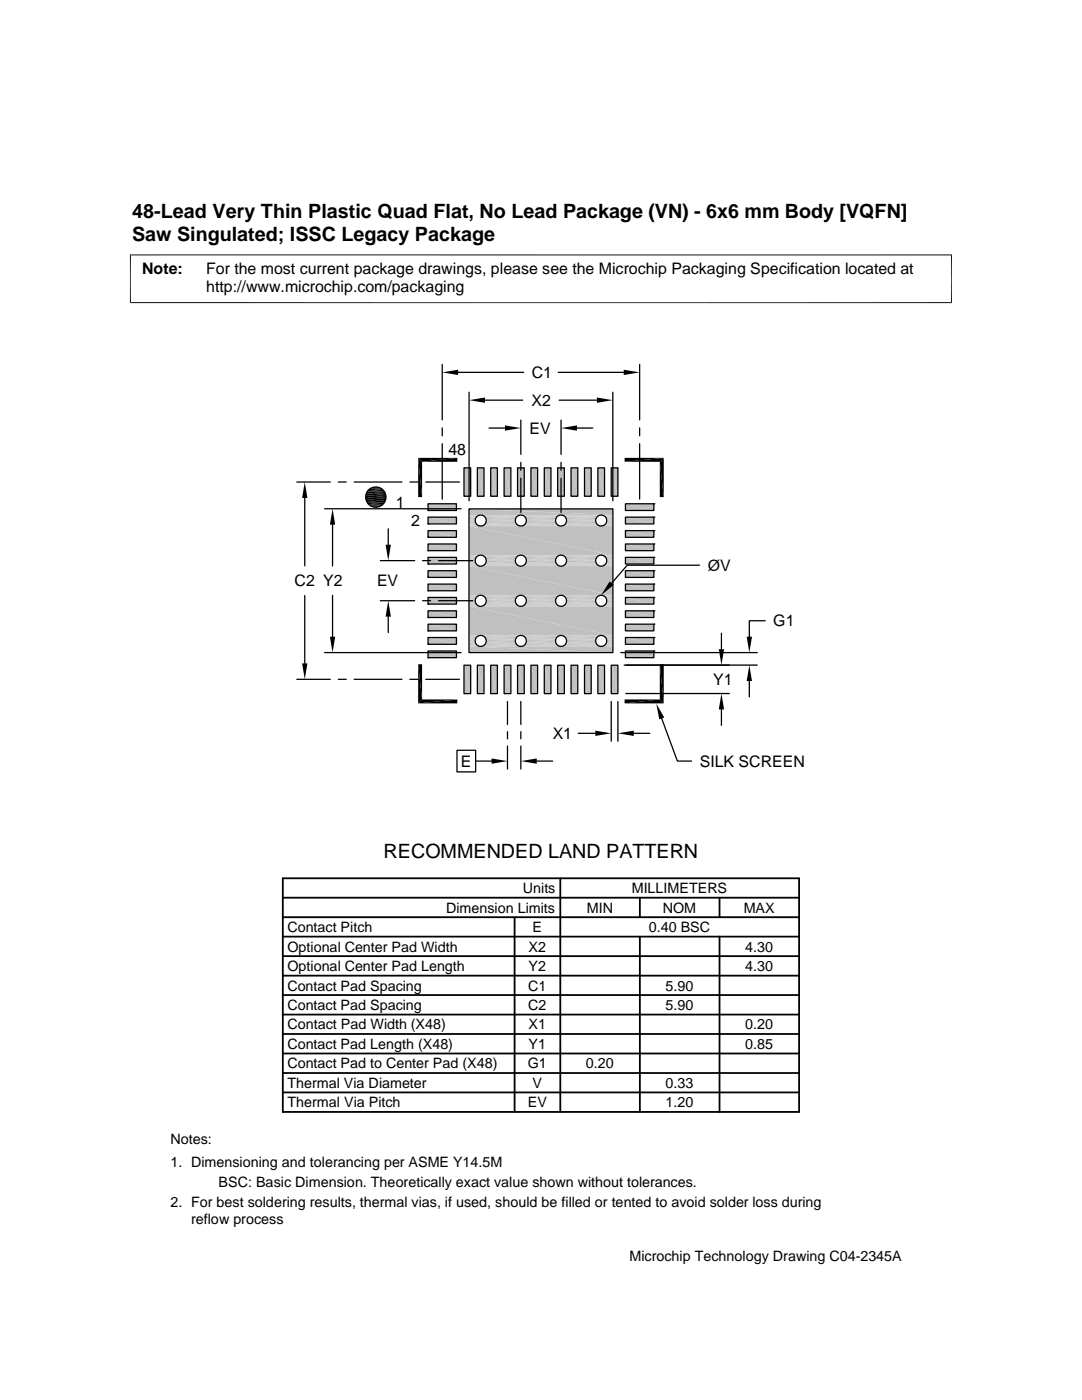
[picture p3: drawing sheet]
<svg xmlns="http://www.w3.org/2000/svg" width="216mm" height="279mm" viewBox="0 0 216 279" stroke-linecap="round" stroke-linejoin="round" font-family="sans-serif">
<g fill="#c0c0c0">
<path d="M122 93.4l1.3 5.6h-1.3z"/>
<path d="M122 93.4h1.3v5.6z"/>
<path d="M119.3 93.4l1.3 5.6h-1.3z"/>
<path d="M119.3 93.4h1.3v5.6z"/>
<path d="M116.6 93.4l1.4 5.6h-1.4z"/>
<path d="M116.6 93.4h1.4v5.6z"/>
<path d="M113.9 93.4l1.4 5.6h-1.4z"/>
<path d="M113.9 93.4h1.4v5.6z"/>
<path d="M111.3 93.4l1.3 5.6h-1.3z"/>
<path d="M111.3 93.4h1.3v5.6z"/>
<path d="M108.6 93.4l1.3 5.6h-1.3z"/>
<path d="M108.6 93.4h1.3v5.6z"/>
<path d="M105.9 93.4l1.4 5.6h-1.4z"/>
<path d="M105.9 93.4h1.4v5.6z"/>
<path d="M103.3 93.4l1.3 5.6h-1.3z"/>
<path d="M103.3 93.4h1.3v5.6z"/>
<path d="M100.6 93.4l1.3 5.6h-1.3z"/>
<path d="M100.6 93.4h1.3v5.6z"/>
<path d="M97.9 93.4l1.4 5.6h-1.4z"/>
<path d="M97.9 93.4h1.4v5.6z"/>
<path d="M95.2 93.4l1.4 5.6h-1.4z"/>
<path d="M95.2 93.4h1.4v5.6z"/>
<path d="M92.6 93.4l1.3 5.6h-1.3z"/>
<path d="M92.6 93.4h1.3v5.6z"/>
<path d="M124.8 100.5l5.7 1.4h-5.7z"/>
<path d="M124.8 100.5h5.7v1.4z"/>
<path d="M85.4 100.5l5.7 1.4h-5.7z"/>
<path d="M85.4 100.5h5.7v1.4z"/>
<path d="M124.8 103.2l5.7 1.4h-5.7z"/>
<path d="M124.8 103.2h5.7v1.4z"/>
<path d="M85.4 103.2l5.7 1.4h-5.7z"/>
<path d="M85.4 103.2h5.7v1.4z"/>
<path d="M124.8 105.9l5.7 1.3h-5.7z"/>
<path d="M124.8 105.9h5.7v1.3z"/>
<path d="M85.4 105.9l5.7 1.3h-5.7z"/>
<path d="M85.4 105.9h5.7v1.3z"/>
<path d="M124.8 108.6l5.7 1.3h-5.7z"/>
<path d="M124.8 108.6h5.7v1.3z"/>
<path d="M85.4 108.6l5.7 1.3h-5.7z"/>
<path d="M85.4 108.6h5.7v1.3z"/>
<path d="M124.8 111.2l5.7 1.4h-5.7z"/>
<path d="M124.8 111.2h5.7v1.4z"/>
<path d="M85.4 111.2l5.7 1.4h-5.7z"/>
<path d="M85.4 111.2h5.7v1.4z"/>
<path d="M124.8 113.9l5.7 1.3h-5.7z"/>
<path d="M124.8 113.9h5.7v1.3z"/>
<path d="M85.4 113.9l5.7 1.3h-5.7z"/>
<path d="M85.4 113.9h5.7v1.3z"/>
<path d="M124.8 116.6l5.7 1.3h-5.7z"/>
<path d="M124.8 116.6h5.7v1.3z"/>
<path d="M85.4 116.6l5.7 1.3h-5.7z"/>
<path d="M85.4 116.6h5.7v1.3z"/>
<path d="M124.8 119.2l5.7 1.4h-5.7z"/>
<path d="M124.8 119.2h5.7v1.4z"/>
<path d="M85.4 119.2l5.7 1.4h-5.7z"/>
<path d="M85.4 119.2h5.7v1.4z"/>
<path d="M124.8 121.9l5.7 1.3h-5.7z"/>
<path d="M124.8 121.9h5.7v1.3z"/>
<path d="M85.4 121.9l5.7 1.3h-5.7z"/>
<path d="M85.4 121.9h5.7v1.3z"/>
<path d="M124.8 124.6l5.7 1.3h-5.7z"/>
<path d="M124.8 124.6h5.7v1.3z"/>
<path d="M85.4 124.6l5.7 1.3h-5.7z"/>
<path d="M85.4 124.6h5.7v1.3z"/>
<path d="M124.8 127.2l5.7 1.4h-5.7z"/>
<path d="M124.8 127.2h5.7v1.4z"/>
<path d="M85.4 127.2l5.7 1.4h-5.7z"/>
<path d="M85.4 127.2h5.7v1.4z"/>
<path d="M124.8 129.9l5.7 1.4h-5.7z"/>
<path d="M124.8 129.9h5.7v1.4z"/>
<path d="M85.4 129.9l5.7 1.4h-5.7z"/>
<path d="M85.4 129.9h5.7v1.4z"/>
<path d="M122 132.8l1.3 5.6h-1.3z"/>
<path d="M122 132.8h1.3v5.6z"/>
<path d="M119.3 132.8l1.3 5.6h-1.3z"/>
<path d="M119.3 132.8h1.3v5.6z"/>
<path d="M116.6 132.8l1.4 5.6h-1.4z"/>
<path d="M116.6 132.8h1.4v5.6z"/>
<path d="M113.9 132.8l1.4 5.6h-1.4z"/>
<path d="M113.9 132.8h1.4v5.6z"/>
<path d="M111.3 132.8l1.3 5.6h-1.3z"/>
<path d="M111.3 132.8h1.3v5.6z"/>
<path d="M108.6 132.8l1.3 5.6h-1.3z"/>
<path d="M108.6 132.8h1.3v5.6z"/>
<path d="M105.9 132.8l1.4 5.6h-1.4z"/>
<path d="M105.9 132.8h1.4v5.6z"/>
<path d="M103.3 132.8l1.3 5.6h-1.3z"/>
<path d="M103.3 132.8h1.3v5.6z"/>
<path d="M100.6 132.8l1.3 5.6h-1.3z"/>
<path d="M100.6 132.8h1.3v5.6z"/>
<path d="M97.9 132.8l1.4 5.6h-1.4z"/>
<path d="M97.9 132.8h1.4v5.6z"/>
<path d="M95.2 132.8l1.4 5.6h-1.4z"/>
<path d="M95.2 132.8h1.4v5.6z"/>
<path d="M92.6 132.8l1.3 5.6h-1.3z"/>
<path d="M92.6 132.8h1.3v5.6z"/>
<path d="M93.6 101.6l28.7 1.2h-28.7z"/>
<path d="M93.6 101.6h28.7v1.2z"/>
</g>
<path d="M93.6 102.8h28.7M96.2 102.9h7.5M104.2 102.9h7.5M112.2 102.9h7.5M120.2 102.9h2.1" fill="none" stroke="#c0c0c0" stroke-width=".2"/>
<path d="M93.6 102.8l1.8 .1h-1.8z" fill="#c0c0c0"/>
<path d="M93.6 102.9h2" fill="none" stroke="#c0c0c0" stroke-width=".2"/>
<g fill="#c0c0c0">
<path d="M120.5 102.9l1.8 .2h-1.6z"/>
<path d="M120.5 102.9h1.8v.2z"/>
</g>
<path d="M96.5 103h6.9M104.5 103h6.9M112.5 103h6.9" fill="none" stroke="#c0c0c0" stroke-width=".2"/>
<g fill="#c0c0c0">
<path d="M93.6 102.9l1.5 .2h-1.5z"/>
<path d="M93.6 102.9h1.8l-.3 .2z"/>
<path d="M120.7 103.1l1.6 .2h-1.4z"/>
<path d="M120.7 103.1h1.6v.2z"/>
</g>
<path d="M96.7 103.2h6.4M104.7 103.2h6.5M112.7 103.2h6.5" fill="none" stroke="#c0c0c0" stroke-width=".23"/>
<g fill="#c0c0c0">
<path d="M93.6 103.1l1.4 .2h-1.4z"/>
<path d="M93.6 103.1h1.5l-.1 .2z"/>
<path d="M120.9 103.3l1.4 .3h-1.3z"/>
<path d="M120.9 103.3h1.4v.3z"/>
</g>
<path d="M96.9 103.5h6.1M104.9 103.5h6.1M112.9 103.5h6.1" fill="none" stroke="#c0c0c0" stroke-width=".28"/>
<g fill="#c0c0c0">
<path d="M93.6 103.3l1.2 .3h-1.2z"/>
<path d="M93.6 103.3h1.4l-.2 .3z"/>
<path d="M121 103.6l1.3 .3h-1.2z"/>
<path d="M121 103.6h1.3v.3z"/>
</g>
<path d="M97 103.7h5.9M105 103.7h5.9M113 103.7h5.9" fill="none" stroke="#c0c0c0" stroke-width=".28"/>
<g fill="#c0c0c0">
<path d="M93.6 103.6l1.2 .3h-1.2z"/>
<path d="M93.6 103.6h1.2v.3z"/>
<path d="M121.1 103.9l1.2 .3h-1.3z"/>
<path d="M121.1 103.9h1.2v.3z"/>
</g>
<path d="M97 104h5.9M105 104h5.9M113 104h5.9" fill="none" stroke="#c0c0c0" stroke-width=".28"/>
<g fill="#c0c0c0">
<path d="M93.6 103.9l1.2 .3h-1.2z"/>
<path d="M93.6 103.9h1.2v.3z"/>
<path d="M121 104.2l1.3 .2h-1.4z"/>
<path d="M121 104.2h1.3v.2z"/>
</g>
<path d="M96.9 104.3h6.1M104.9 104.3h6.1M112.9 104.3h6.1" fill="none" stroke="#c0c0c0" stroke-width=".28"/>
<g fill="#c0c0c0">
<path d="M93.6 104.2l1.4 .2h-1.4z"/>
<path d="M93.6 104.2h1.2l.2 .2z"/>
<path d="M120.9 104.4l1.4 .3h-1.6z"/>
<path d="M120.9 104.4h1.4v.3z"/>
</g>
<path d="M96.7 104.6h6.4M104.7 104.6h6.5M112.7 104.6h6.5" fill="none" stroke="#c0c0c0" stroke-width=".23"/>
<g fill="#c0c0c0">
<path d="M93.6 104.4l1.5 .3h-1.5z"/>
<path d="M93.6 104.4h1.4l.1 .3z"/>
<path d="M120.5 104.8l.2-.1 1.6 .1z"/>
<path d="M120.7 104.7h1.6v.1z"/>
</g>
<path d="M96.5 104.8h6.9M104.5 104.8h6.9M112.5 104.8h6.9" fill="none" stroke="#c0c0c0" stroke-width=".2"/>
<g fill="#c0c0c0">
<path d="M93.6 104.7l1.8 .1h-1.8z"/>
<path d="M93.6 104.7h1.5l.3 .1z"/>
</g>
<path d="M120.2 104.9h2.1" fill="none" stroke="#c0c0c0" stroke-width=".2"/>
<path d="M120.5 104.8h1.8v.1z" fill="#c0c0c0"/>
<path d="M93.6 104.9h2M93.6 105h28.7M96.2 104.9h7.5M104.2 104.9h7.5M112.2 104.9h7.5" fill="none" stroke="#c0c0c0" stroke-width=".2"/>
<g fill="#c0c0c0">
<path d="M93.6 105l28.7 5.8h-28.7z"/>
<path d="M93.6 105h28.7v5.8z"/>
</g>
<path d="M93.6 110.8h28.7M96.2 110.9h7.5M104.2 110.9h7.5M112.2 110.9h7.5M120.2 110.9h2.1" fill="none" stroke="#c0c0c0" stroke-width=".2"/>
<path d="M93.6 110.8l1.8 .1h-1.8z" fill="#c0c0c0"/>
<path d="M93.6 110.9h2" fill="none" stroke="#c0c0c0" stroke-width=".2"/>
<g fill="#c0c0c0">
<path d="M120.5 110.9l1.8 .2h-1.6z"/>
<path d="M120.5 110.9h1.8v.2z"/>
</g>
<path d="M96.5 111h6.9M104.5 111h6.9M112.5 111h6.9" fill="none" stroke="#c0c0c0" stroke-width=".2"/>
<g fill="#c0c0c0">
<path d="M93.6 110.9l1.5 .2h-1.5z"/>
<path d="M93.6 110.9h1.8l-.3 .2z"/>
<path d="M120.7 111.1l1.6 .2h-1.4z"/>
<path d="M120.7 111.1h1.6v.2z"/>
</g>
<path d="M96.7 111.2h6.4M104.7 111.2h6.5M112.7 111.2h6.5" fill="none" stroke="#c0c0c0" stroke-width=".21"/>
<g fill="#c0c0c0">
<path d="M93.6 111.1l1.4 .2h-1.4z"/>
<path d="M93.6 111.1h1.5l-.1 .2z"/>
<path d="M120.9 111.3l1.4 .3h-1.3z"/>
<path d="M120.9 111.3h1.4v.3z"/>
</g>
<path d="M96.9 111.5h6.1M104.9 111.5h6.1M112.9 111.5h6.1" fill="none" stroke="#c0c0c0" stroke-width=".28"/>
<g fill="#c0c0c0">
<path d="M93.6 111.3l1.2 .3h-1.2z"/>
<path d="M93.6 111.3h1.4l-.2 .3z"/>
<path d="M121 111.6l1.3 .3h-1.2z"/>
<path d="M121 111.6h1.3v.3z"/>
</g>
<path d="M97 111.7h5.9M105 111.7h5.9M113 111.7h5.9" fill="none" stroke="#c0c0c0" stroke-width=".28"/>
<g fill="#c0c0c0">
<path d="M93.6 111.6l1.2 .3h-1.2z"/>
<path d="M93.6 111.6h1.2v.3z"/>
<path d="M121.1 111.9l1.2 .3h-1.3z"/>
<path d="M121.1 111.9h1.2v.3z"/>
</g>
<path d="M97 112h5.9M105 112h5.9M113 112h5.9" fill="none" stroke="#c0c0c0" stroke-width=".3"/>
<g fill="#c0c0c0">
<path d="M93.6 111.9l1.2 .3h-1.2z"/>
<path d="M93.6 111.9h1.2v.3z"/>
<path d="M121 112.2l1.3 .2h-1.4z"/>
<path d="M121 112.2h1.3v.2z"/>
</g>
<path d="M96.9 112.3h6.1M104.9 112.3h6.1M112.9 112.3h6.1" fill="none" stroke="#c0c0c0" stroke-width=".25"/>
<g fill="#c0c0c0">
<path d="M93.6 112.2l1.4 .2h-1.4z"/>
<path d="M93.6 112.2h1.2l.2 .2z"/>
<path d="M120.9 112.4l1.4 .3h-1.6z"/>
<path d="M120.9 112.4h1.4v.3z"/>
</g>
<path d="M96.7 112.6h6.4M104.7 112.6h6.5M112.7 112.6h6.5" fill="none" stroke="#c0c0c0" stroke-width=".23"/>
<g fill="#c0c0c0">
<path d="M93.6 112.4l1.5 .3h-1.5z"/>
<path d="M93.6 112.4h1.4l.1 .3z"/>
<path d="M120.5 112.8l.2-.1 1.6 .1z"/>
<path d="M120.7 112.7h1.6v.1z"/>
</g>
<path d="M96.5 112.8h6.9M104.5 112.8h6.9M112.5 112.8h6.9" fill="none" stroke="#c0c0c0" stroke-width=".2"/>
<g fill="#c0c0c0">
<path d="M93.6 112.7l1.8 .1h-1.8z"/>
<path d="M93.6 112.7h1.5l.3 .1z"/>
</g>
<path d="M120.2 112.9h2.1" fill="none" stroke="#c0c0c0" stroke-width=".2"/>
<path d="M120.5 112.8h1.8v.2z" fill="#c0c0c0"/>
<path d="M93.6 112.9h2M93.6 113h28.7M96.2 112.9h7.5M104.2 112.9h7.5M112.2 112.9h7.5" fill="none" stroke="#c0c0c0" stroke-width=".2"/>
<g fill="#c0c0c0">
<path d="M93.6 113l28.7 5.8h-28.7z"/>
<path d="M93.6 113h28.7v5.8z"/>
</g>
<path d="M93.6 118.8h28.7M96.2 118.9h7.5M104.2 118.9h7.5M112.2 118.9h7.5M120.2 118.9h2.1" fill="none" stroke="#c0c0c0" stroke-width=".2"/>
<path d="M93.6 118.8l1.8 .2h-1.8z" fill="#c0c0c0"/>
<path d="M93.6 118.9h2" fill="none" stroke="#c0c0c0" stroke-width=".2"/>
<g fill="#c0c0c0">
<path d="M120.5 119l1.8 .1h-1.6z"/>
<path d="M120.5 119h1.8v.1z"/>
</g>
<path d="M96.5 119h6.9M104.5 119h6.9M112.5 119h6.9" fill="none" stroke="#c0c0c0" stroke-width=".2"/>
<g fill="#c0c0c0">
<path d="M93.6 119l1.5 .1h-1.5z"/>
<path d="M93.6 119h1.8l-.3 .1z"/>
<path d="M120.7 119.1l1.6 .3h-1.4z"/>
<path d="M120.7 119.1h1.6v.3z"/>
</g>
<path d="M96.7 119.2h6.4M104.7 119.2h6.5M112.7 119.2h6.5" fill="none" stroke="#c0c0c0" stroke-width=".23"/>
<g fill="#c0c0c0">
<path d="M93.6 119.1l1.4 .3h-1.4z"/>
<path d="M93.6 119.1h1.5l-.1 .3z"/>
<path d="M120.9 119.4l1.4 .2h-1.3z"/>
<path d="M120.9 119.4h1.4v.2z"/>
</g>
<path d="M96.9 119.5h6.1M104.9 119.5h6.1M112.9 119.5h6.1" fill="none" stroke="#c0c0c0" stroke-width=".25"/>
<g fill="#c0c0c0">
<path d="M93.6 119.4l1.2 .2h-1.2z"/>
<path d="M93.6 119.4h1.4l-.2 .2z"/>
<path d="M121 119.6l1.3 .3h-1.2z"/>
<path d="M121 119.6h1.3v.3z"/>
</g>
<path d="M97 119.8h5.9M105 119.8h5.9M113 119.8h5.9" fill="none" stroke="#c0c0c0" stroke-width=".3"/>
<g fill="#c0c0c0">
<path d="M93.6 119.6l1.2 .3h-1.2z"/>
<path d="M93.6 119.6h1.2v.3z"/>
<path d="M121.1 119.9l1.2 .3h-1.3z"/>
<path d="M121.1 119.9h1.2v.3z"/>
</g>
<path d="M97 120h5.9M105 120h5.9M113 120h5.9" fill="none" stroke="#c0c0c0" stroke-width=".28"/>
<g fill="#c0c0c0">
<path d="M93.6 119.9l1.2 .3h-1.2z"/>
<path d="M93.6 119.9h1.2v.3z"/>
<path d="M121 120.2l1.3 .3h-1.4z"/>
<path d="M121 120.2h1.3v.3z"/>
</g>
<path d="M96.9 120.3h6.1M104.9 120.3h6.1M112.9 120.3h6.1" fill="none" stroke="#c0c0c0" stroke-width=".28"/>
<g fill="#c0c0c0">
<path d="M93.6 120.2l1.4 .3h-1.4z"/>
<path d="M93.6 120.2h1.2l.2 .3z"/>
<path d="M120.9 120.5l1.4 .2h-1.6z"/>
<path d="M120.9 120.5h1.4v.2z"/>
</g>
<path d="M96.7 120.6h6.4M104.7 120.6h6.5M112.7 120.6h6.5" fill="none" stroke="#c0c0c0" stroke-width=".21"/>
<g fill="#c0c0c0">
<path d="M93.6 120.5l1.5 .2h-1.5z"/>
<path d="M93.6 120.5h1.4l.1 .2z"/>
<path d="M120.5 120.9l.2-.2 1.6 .2z"/>
<path d="M120.7 120.7h1.6v.2z"/>
</g>
<path d="M96.5 120.8h6.9M104.5 120.8h6.9M112.5 120.8h6.9" fill="none" stroke="#c0c0c0" stroke-width=".2"/>
<g fill="#c0c0c0">
<path d="M93.6 120.7l1.8 .2h-1.8z"/>
<path d="M93.6 120.7h1.5l.3 .2z"/>
</g>
<path d="M120.2 120.9h2.1" fill="none" stroke="#c0c0c0" stroke-width=".2"/>
<path d="M120.5 120.9h1.8v.1z" fill="#c0c0c0"/>
<path d="M93.6 120.9h2M93.6 121h28.7M96.2 120.9h7.5M104.2 120.9h7.5M112.2 120.9h7.5" fill="none" stroke="#c0c0c0" stroke-width=".2"/>
<g fill="#c0c0c0">
<path d="M93.6 121l28.7 5.8h-28.7z"/>
<path d="M93.6 121h28.7v5.8z"/>
</g>
<path d="M93.6 126.8h28.7M96.2 126.9h7.5M104.2 126.9h7.5M112.2 126.9h7.5M120.2 126.9h2.1" fill="none" stroke="#c0c0c0" stroke-width=".2"/>
<path d="M93.6 126.9l1.8 .1h-1.8z" fill="#c0c0c0"/>
<path d="M93.6 126.9h2" fill="none" stroke="#c0c0c0" stroke-width=".2"/>
<g fill="#c0c0c0">
<path d="M120.5 127l1.8 .1h-1.6z"/>
<path d="M120.5 127h1.8v.1z"/>
</g>
<path d="M96.5 127h6.9M104.5 127h6.9M112.5 127h6.9" fill="none" stroke="#c0c0c0" stroke-width=".2"/>
<g fill="#c0c0c0">
<path d="M93.6 127l1.5 .1h-1.5z"/>
<path d="M93.6 127h1.8l-.3 .1z"/>
<path d="M120.7 127.1l1.6 .3h-1.4z"/>
<path d="M120.7 127.1h1.6v.3z"/>
</g>
<path d="M96.7 127.2h6.4M104.7 127.2h6.5M112.7 127.2h6.5" fill="none" stroke="#c0c0c0" stroke-width=".23"/>
<g fill="#c0c0c0">
<path d="M93.6 127.1l1.4 .3h-1.4z"/>
<path d="M93.6 127.1h1.5l-.1 .3z"/>
<path d="M120.9 127.4l1.4 .2h-1.3z"/>
<path d="M120.9 127.4h1.4v.2z"/>
</g>
<path d="M96.9 127.5h6.1M104.9 127.5h6.1M112.9 127.5h6.1" fill="none" stroke="#c0c0c0" stroke-width=".28"/>
<g fill="#c0c0c0">
<path d="M93.6 127.4l1.2 .2h-1.2z"/>
<path d="M93.6 127.4h1.4l-.2 .2z"/>
<path d="M121 127.6l1.3 .3h-1.2z"/>
<path d="M121 127.6h1.3v.3z"/>
</g>
<path d="M97 127.8h5.9M105 127.8h5.9M113 127.8h5.9" fill="none" stroke="#c0c0c0" stroke-width=".28"/>
<g fill="#c0c0c0">
<path d="M93.6 127.6l1.2 .3h-1.2z"/>
<path d="M93.6 127.6h1.2v.3z"/>
<path d="M121.1 127.9l1.2 .3h-1.3z"/>
<path d="M121.1 127.9h1.2v.3z"/>
</g>
<path d="M97 128h5.9M105 128h5.9M113 128h5.9" fill="none" stroke="#c0c0c0" stroke-width=".28"/>
<g fill="#c0c0c0">
<path d="M93.6 127.9l1.2 .3h-1.2z"/>
<path d="M93.6 127.9h1.2v.3z"/>
<path d="M121 128.2l1.3 .3h-1.4z"/>
<path d="M121 128.2h1.3v.3z"/>
</g>
<path d="M96.9 128.3h6.1M104.9 128.3h6.1M112.9 128.3h6.1" fill="none" stroke="#c0c0c0" stroke-width=".28"/>
<g fill="#c0c0c0">
<path d="M93.6 128.2l1.4 .3h-1.4z"/>
<path d="M93.6 128.2h1.2l.2 .3z"/>
<path d="M120.9 128.5l1.4 .2h-1.6z"/>
<path d="M120.9 128.5h1.4v.2z"/>
</g>
<path d="M96.7 128.6h6.4M104.7 128.6h6.5M112.7 128.6h6.5" fill="none" stroke="#c0c0c0" stroke-width=".23"/>
<g fill="#c0c0c0">
<path d="M93.6 128.5l1.5 .2h-1.5z"/>
<path d="M93.6 128.5h1.4l.1 .2z"/>
<path d="M120.5 128.9l.2-.2 1.6 .2z"/>
<path d="M120.7 128.7h1.6v.2z"/>
</g>
<path d="M96.5 128.8h6.9M104.5 128.8h6.9M112.5 128.8h6.9" fill="none" stroke="#c0c0c0" stroke-width=".2"/>
<g fill="#c0c0c0">
<path d="M93.6 128.7l1.8 .2h-1.8z"/>
<path d="M93.6 128.7h1.5l.3 .2z"/>
</g>
<path d="M120.2 128.9h2.1" fill="none" stroke="#c0c0c0" stroke-width=".2"/>
<path d="M120.5 128.9h1.8v.1z" fill="#c0c0c0"/>
<path d="M93.6 128.9h2M93.6 129h28.7M96.2 128.9h7.5M104.2 128.9h7.5M112.2 128.9h7.5" fill="none" stroke="#c0c0c0" stroke-width=".2"/>
<g fill="#c0c0c0">
<path d="M93.6 129l28.7 1.2h-28.7z"/>
<path d="M93.6 129h28.7v1.2z"/>
</g>
<g fill="none" stroke="#000" stroke-width=".25">
<path d="M88.2 72.7v11.1M91.4 74.3h13.1M93.6 78.3v21.6M96.8 79.9h7.5M111.4 74.3h13.1M111.6 79.9h7.5M122.3 78.3v21.6M127.6 72.7v11.1M59.2 96.2h6.7M60.8 99.4v13.5M67.5 96.2h1.6M70.7 96.2h9.5"/>
<path d="M73.6 97.6h2.8M81.8 96.2h1.6M85 96.2h6.7M88.2 85.4v1.6M88.2 88.6v11M92.6 93.4h1.3v5.6h-1.3zM95.2 93.4h1.4v5.6h-1.4zM97.6 85.4h3.2M97.9 93.4h1.4v5.6h-1.4zM100.6 93.4h1.3v5.6h-1.3zM103.3 93.4h1.3v5.6h-1.3zM103.9 83.8v6.9"/>
<path d="M103.9 92.3v1.6M103.9 95.4v6.9M105.9 93.4h1.4v5.6h-1.4zM108.6 93.4h1.3v5.6h-1.3zM111.3 93.4h1.3v5.6h-1.3zM112 83.8v6.9M112 92.3v1.6M112 95.4v6.9M113.9 93.4h1.4v5.6h-1.4zM115.1 85.4h3.2M116.6 93.4h1.4v5.6h-1.4zM119.3 93.4h1.3v5.6h-1.3z"/>
<path d="M122 93.4h1.3v5.6h-1.3zM127.6 85.4v1.6M127.6 88.6v11M60.8 118.9v13.5M64.8 101.5h27.2M66.4 104.7v8.3M66.4 118.8v8.3M73.6 100.8h2.8M75.9 111.9h6.8M75.9 119.9h6.8M77.5 105.5v3.2M84.3 111.9h1.6"/>
<path d="M84.3 119.9h1.6M85.4 119.2h5.7v1.4h-5.7zM85.4 116.6h5.7v1.3h-5.7zM85.4 117.9h.1M85.4 113.9h5.7v1.3h-5.7zM85.4 115.2h.1M85.4 111.2h5.7v1.4h-5.7zM85.4 112.6h.1M85.4 108.6h5.7v1.3h-5.7zM85.4 109.9h.1M85.4 105.9h5.7v1.3h-5.7zM85.4 107.2h.1"/>
<path d="M85.4 103.2h5.7v1.4h-5.7zM85.4 104.6h.1M85.4 100.5h5.7v1.4h-5.7zM85.4 101.9h.1M87.5 111.9h6.8M87.5 119.9h6.8M93.6 101.6h28.7v28.6h-28.7zM124.8 100.5h5.7v1.4h-5.7zM124.8 103.2h5.7v1.4h-5.7zM124.8 105.9h5.7v1.3h-5.7zM124.8 108.6h5.7v1.3h-5.7zM124.8 111.2h5.7v1.4h-5.7z"/>
<path d="M124.8 113.9h5.7v1.3h-5.7zM124.8 116.6h5.7v1.3h-5.7zM124.8 119.2h5.7v1.4h-5.7zM130.5 100.5h.1M130.5 103.2h.1M130.5 105.9h.1M130.5 108.6h.1M130.5 111.2h.1M130.5 113.9h.1M130.5 116.6h.1M130.5 119.2h.1M139.6 112.8h-14.4l-3.2 3.6"/>
<path d="M59.2 135.6h6.7M64.8 130.2h27.2M67.5 135.6h1.6M70.7 135.6h9.5M77.5 123.1v3.1M81.8 135.6h1.6M85 135.6h6.7M85.4 129.9h5.7v1.4h-5.7zM85.4 131.3h.1M85.4 127.2h5.7v1.4h-5.7zM85.4 128.6h.1M85.4 124.6h5.7v1.3h-5.7z"/>
<path d="M85.4 125.9h.1M85.4 121.9h5.7v1.3h-5.7zM85.4 123.2h.1M85.4 120.6h.1M92.6 132.8h1.3v5.6h-1.3zM95.2 132.8h1.4v5.6h-1.4zM97.9 132.8h1.4v5.6h-1.4zM100.6 132.8h1.3v5.6h-1.3zM101.3 140v4.6M103.3 132.8h1.3v5.6h-1.3zM103.9 140v4.6M105.9 132.8h1.4v5.6h-1.4z"/>
<path d="M108.6 132.8h1.3v5.6h-1.3zM111.3 132.8h1.3v5.6h-1.3zM113.9 132.8h1.4v5.6h-1.4zM116.6 132.8h1.4v5.6h-1.4zM119.3 132.8h1.3v5.6h-1.3zM122 132.8h1.3v5.6h-1.3zM122 140v7.9M123.3 140v7.9M123.9 130.2h27.2M124.5 132.7h26.6M124.8 121.9h5.7v1.3h-5.7zM124.8 124.6h5.7v1.3h-5.7z"/>
<path d="M124.8 127.2h5.7v1.4h-5.7zM124.8 129.9h5.7v1.4h-5.7zM124.9 138.4h20.6M130.5 121.9h.1M130.5 124.6h.1M130.5 127.2h.1M130.5 129.9h.1M144 126.4v3.2M149.5 135.9v3.2M152.7 123.9h-3.2v3.2M91.2 149.7h3.7v4.4h-3.7zM94.9 151.9h3.2"/>
<path d="M101.3 146v1.4M101.3 148.9v4.6M103.9 146v1.4M103.9 148.9v4.6M107.1 151.9h3.2M115.4 146.3h3.4M126.5 146.3h3.1M132 143.4l3.2 8.5h2.8M144 141.6v3.2"/>
<circle cx="75" cy="99.2" r="2.03"/>
<circle cx="95.9" cy="119.9" r="1.1"/>
<circle cx="95.9" cy="111.9" r="1.1"/>
<circle cx="95.9" cy="103.9" r="1.1"/>
<circle cx="103.9" cy="111.9" r="1.1"/>
<circle cx="103.9" cy="119.9" r="1.1"/>
<circle cx="103.9" cy="103.9" r="1.1"/>
<circle cx="111.9" cy="111.9" r="1.1"/>
<circle cx="111.9" cy="119.9" r="1.1"/>
<circle cx="111.9" cy="103.9" r="1.1"/>
<circle cx="120" cy="119.9" r="1.1"/>
<circle cx="120" cy="111.9" r="1.1"/>
<circle cx="120" cy="103.9" r="1.1"/>
<circle cx="95.9" cy="127.9" r="1.1"/>
<circle cx="103.9" cy="127.9" r="1.1"/>
<circle cx="111.9" cy="127.9" r="1.1"/>
<circle cx="120" cy="127.9" r="1.1"/>
</g>
<g fill="none" stroke="#000" stroke-width=".36">
<path d="M73.1 98.2h3.8M73.1 100.2h3.8M56.4 179.2h103M56.4 175.3h103v46.6h-103zM111.8 175.3v46.6M127.7 179.2v3.8M143.6 179.2v3.8M56.4 183h103M56.4 190.8h103M56.4 186.9h103M56.4 194.7h103M56.4 198.6h103"/>
<path d="M102.7 183v38.9M127.7 186.9v35M143.6 186.9v35M56.4 202.5h103M56.4 206.4h103M56.4 214.1h103M56.4 210.2h103M56.4 218h103"/>
</g>
<g fill="#000">
<path d="M88.2 74.3l3.2-.5v1zM93.6 79.9l3.2-.6v1.1zM119.1 79.3l3.2 .6-3.2 .5zM124.5 73.8l3.1 .5-3.1 .5zM60.8 96.2l.5 3.2h-1zM74.2 97.3h1.6l.3 .2zM74.2 97.3l.4-.1 1.2 .1zM74.6 97.2l1.2 .1zM74.6 97.2h.8zM83.4 91.4l.8 7.8h-.8zM83.4 91.4h7.8l-7 .8zM83.4 91.4l.8 .8v7z"/>
<path d="M84.2 92.2l7-.8v.8zM100.8 84.9l3.1 .5-3.1 .6zM112 85.4l3.1-.5v1.1zM124.6 91.4h7.8l-7.8 .8zM124.6 92.2l7.8-.8-.7 .8zM131.7 92.2l.7 7h-.7zM131.7 92.2l.7-.8v7.8zM66.4 101.5l.5 3.2h-1.1zM73.9 100.9l1.9 .2h-1.6zM74.2 101.1l1.2 .1zM74.2 101.1h1.6l-.4 .1zM74.6 101.2h.8z"/>
<path d="M76.9 108.7h1.1l-.5 3.2zM121.6 116l.8 .7-2.4 2.1zM60.3 132.4h1l-.5 3.2zM65.8 127.1h1.1l-.5 3.1zM77.5 119.9l.5 3.2h-1.1zM83.4 132.6h.8v7zM84.2 139.6h7l-7.8 .8zM131.7 132.6l.7 7.8-.7-.8zM124.6 139.6h7.1l-7.1 .8zM131.7 132.6h.7v7.8zM143.4 129.6h1.1l-.5 3.1zM149.5 132.7l.6 3.2h-1.1z"/>
<path d="M149 127.1h1.1l-.6 3.1zM83.4 132.6l.8 7-.8 .8zM83.4 140.4l7.8-.8v.8zM98.1 151.4l3.2 .5-3.2 .5zM103.9 151.9l3.2-.5v1zM118.8 145.8l3.2 .5-3.2 .6zM123.3 146.3l3.2-.5v1.1zM131 140.4l1.5 2.8-.9 .4zM124.6 140.4l7.1-.8 .7 .8zM144 138.4l.5 3.2h-1.1z"/>
</g>
<path d="M26 50.8v9.7M189.9 50.8v9.7M189.9 50.9h-164M25.9 60.4h164M73.9 97.4h2.2M73.9 101h2.2" fill="none" stroke="#000" stroke-width=".2"/>
<path d="M73.3 97.9h3.4" fill="none" stroke="#000" stroke-width=".3"/>
<path d="M73 99.4h4M73 99.8h4M73 98.6h4" fill="none" stroke="#000" stroke-width=".38"/>
<path d="M73 99h4" fill="none" stroke="#000" stroke-width=".4"/>
<path d="M73.3 100.5h3.4" fill="none" stroke="#000" stroke-width=".32"/>
<g font-size="3.9">
<text x="26.4" y="43.5">48-Lead Very Thin Plastic Quad Flat, No Lead Package (VN) - 6x6 mm Body [VQFN]</text>
<text x="26.4" y="48">Saw Singulated; ISSC Legacy Package</text>
<text x="76.5" y="171.1">RECOMMENDED LAND PATTERN</text>
</g>
<g font-size="3.2">
<text x="28.4" y="54.6">Note:</text>
<text x="41.1" y="54.6">For the most current package drawings, please see the Microchip Packaging Specification located at</text>
<text x="41.1" y="58.3">http://www.microchip.com/packaging</text>
<text x="106.1" y="75.4">C1</text>
<text x="106.1" y="81">X2</text>
<text x="105.7" y="86.6">EV</text>
<text x="89.5" y="90.9">48</text>
<text x="79" y="101.3">1</text>
<text x="82" y="104.9">2</text>
<text x="141.2" y="114">ØV</text>
<text x="58.8" y="117">C2 Y2</text>
<text x="75.2" y="117">EV</text>
<text x="154.3" y="125">G1</text>
<text x="142.3" y="136.7">Y1</text>
<text x="110.3" y="147.5">X1</text>
<text x="91.9" y="153">E</text>
<text x="139.6" y="153.1">SILK SCREEN</text>
</g>
<g font-size="2.9">
<text x="104.3" y="178.2">Units</text>
<text x="126" y="178.2">MILLIMETERS</text>
<text x="89" y="182.1">Dimension Limits</text>
<text x="117.1" y="182.1">MIN</text>
<text x="132.3" y="182.1">NOM</text>
<text x="148.4" y="182.1">MAX</text>
<text x="57.3" y="189.9">Optional Center Pad Width</text>
<text x="57.3" y="186">Contact Pitch</text>
<text x="105.5" y="189.9">X2</text>
<text x="106.3" y="186">E</text>
<text x="129.5" y="186">0.40 BSC</text>
<text x="148.7" y="189.9">4.30</text>
<text x="57.3" y="197.7">Contact Pad Spacing</text>
<text x="57.3" y="193.8">Optional Center Pad Length</text>
<text x="105.4" y="197.7">C1</text>
<text x="105.5" y="193.8">Y2</text>
<text x="132.8" y="197.7">5.90</text>
<text x="148.7" y="193.8">4.30</text>
<text x="57.3" y="201.6">Contact Pad Spacing</text>
<text x="105.4" y="201.6">C2</text>
<text x="132.8" y="201.6">5.90</text>
<text x="57.3" y="209.3">Contact Pad Length (X48)</text>
<text x="57.3" y="205.4">Contact Pad Width (X48)</text>
<text x="105.5" y="209.3">Y1</text>
<text x="105.5" y="205.4">X1</text>
<text x="148.7" y="209.3">0.85</text>
<text x="148.7" y="205.4">0.20</text>
<text x="57.3" y="213.2">Contact Pad to Center Pad (X48)</text>
<text x="105.3" y="213.2">G1</text>
<text x="116.9" y="213.2">0.20</text>
<text x="57.3" y="217.1">Thermal Via Diameter</text>
<text x="57.3" y="221">Thermal Via Pitch</text>
<text x="105.3" y="221">EV</text>
<text x="106.3" y="217.1">V</text>
<text x="132.8" y="217.1">0.33</text>
<text x="132.8" y="221">1.20</text>
<text x="34" y="228.3">Notes:</text>
<text x="34" y="232.9">1. Dimensioning and tolerancing per ASME Y14.5M</text>
<text x="43.6" y="236.9">BSC: Basic Dimension. Theoretically exact value shown without tolerances.</text>
<text x="34" y="241">2. For best soldering results, thermal vias, if used, should be filled or tented to avoid solder loss during</text>
<text x="38.1" y="244.3">reflow process</text>
<text x="125.6" y="251.7">Microchip Technology Drawing C04-2345A</text>
</g>
</svg>
